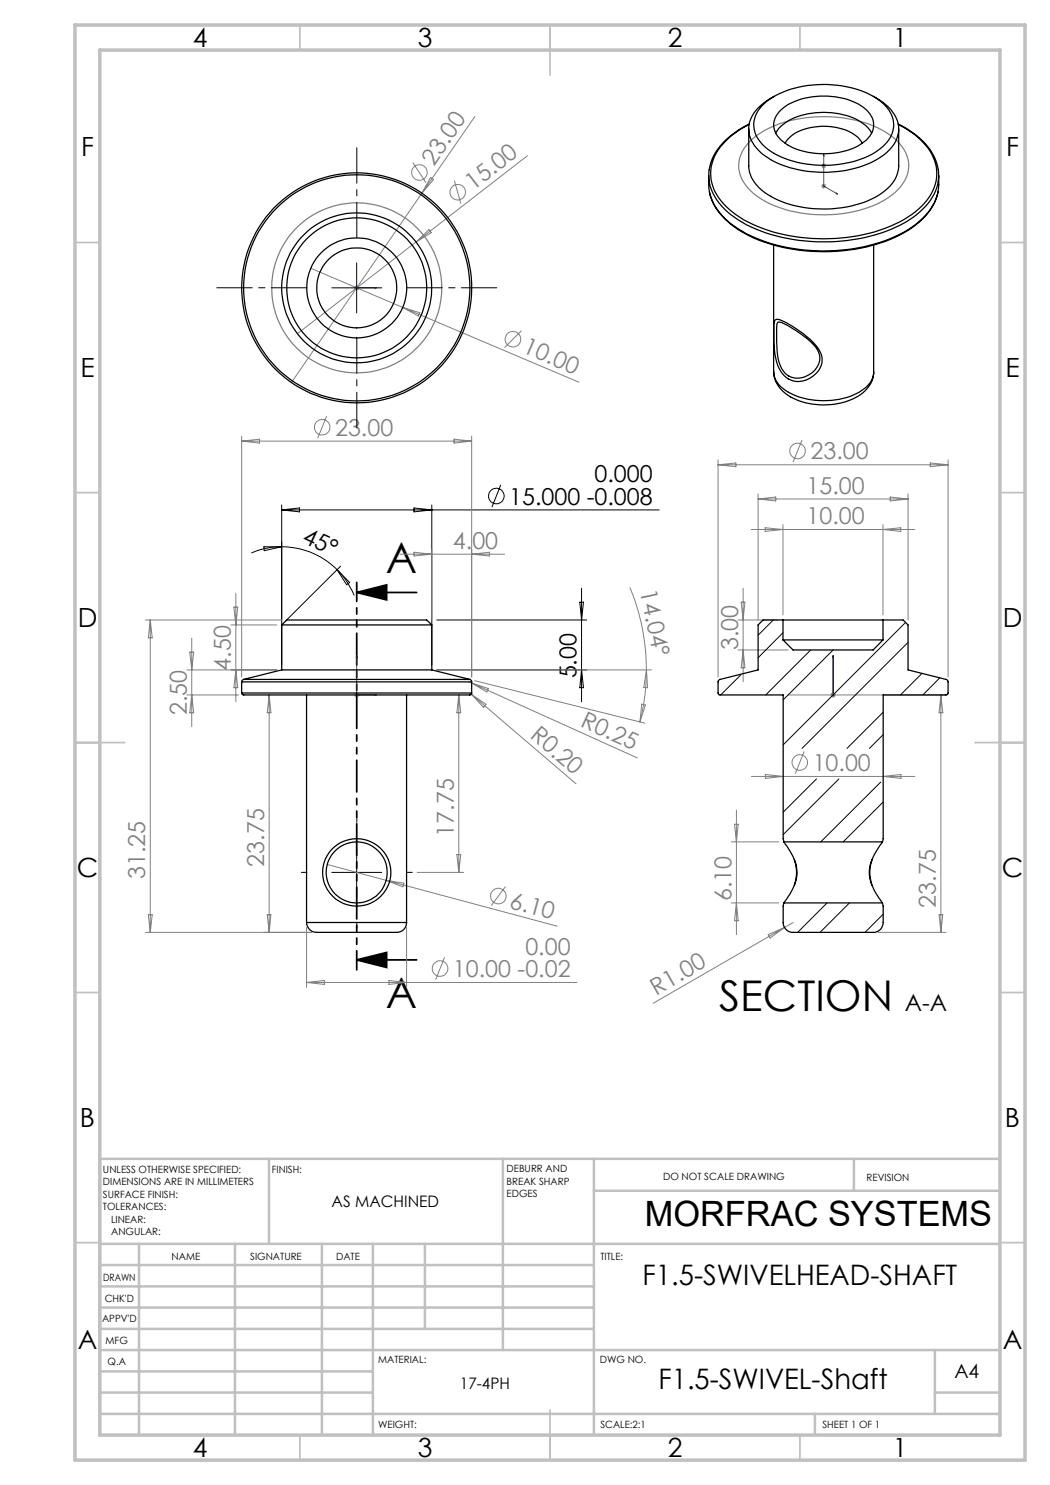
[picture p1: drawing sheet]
<svg xmlns="http://www.w3.org/2000/svg" width="210mm" height="297mm" viewBox="0 0 210 297" stroke-linecap="round" stroke-linejoin="round" font-family="sans-serif">
<g fill="none" stroke="#000" stroke-width=".2">
<path d="M66.4 57.6h9.9M71.3 52.6v10M100.2 97l-1.8 4.4M52.8 109.4h3.5l-3.5 .7zM56.3 109.4a15.4 15.4 0 0 1 11.1 4.5M56.3 109.4a15 15 0 0 0-6 1.2M56.3 101v32M56.3 102h75.5M56.3 102l3.6-.4v.8zM67.4 113.9a15.5 15.5 0 0 1 3.4 5.2M67.4 113.9l2.5 2.6-.6 .4zM68.1 113.2l-11.1 11.1"/>
<path d="M82.8 101.6l3.6 .4-3.6 .4zM86.4 101v32M116.3 117.6v22.7M87.3 134h30M87.3 124h30M116 120.4h.7l-.4 3.6zM116.3 134l.4 3.5h-.7zM66.4 174.5h9.9M71.3 169.5v10"/>
<circle cx="99.3" cy="99.2" r="1.56"/>
</g>
<g fill="none" stroke="#808080" stroke-width=".2">
<path d="M82.6 32.5l2.6 4M84.4 38.6l-26.1 37.9M86.1 35.5l.6 .4-2.3 2.7zM90.9 36.1l1.3 4.6M95 23.3l-10.6 15.3M105.5 31.1l-46 35.6M164.3 37.2h.9M164.3 33.2h.9M164.4 36.9l.7 .7M164.4 32.8l.7 .7M164.7 32.6v1.1M164.7 36.7v1"/>
<path d="M165.1 36.9l-.7 .7M165.1 32.8l-.7 .7M62.2 53.7l18.3 7.8M70.8 57.6h1.1M71 57.2l.7 .7M71.3 57.1v1M71.7 57.2l-.7 .7M83.2 48.4l2.6-2.5 .5 .6zM80.5 61.5l35.3 14.9M80.5 61.5l3.5 1-.3 .7zM104.3 66.1l-3.4 3.4M48.3 87.2v48.2"/>
<path d="M48.3 88.2h46M48.3 88.2l3.6-.4v.8zM65.3 83.2l-1.8 4.5M90.8 87.8l3.5 .4-3.5 .4zM94.3 87.2v48.2M143.6 92v43.4M143.6 93h46M143.6 93l3.6-.4v.7zM151.6 98.8v25.2M151.6 99.8h30M151.6 99.8l3.6-.4v.8zM160.4 88l-1.8 4.4"/>
<path d="M178 99.4l3.6 .4-3.6 .4zM181.6 98.8v25.2M186.1 92.6l3.5 .4-3.5 .3zM189.6 92v43.4M47.2 118.6v21.7M80 110.8h20.9M82.8 110.5l3.6 .3-3.6 .4zM86.4 109.8v14.2M94.3 110.8l3.6-.3v.7zM126 117.5a43.1 43.1 0 0 1 3.3 16.5M148.6 117.6v18.7M150.2 105.9h32.8"/>
<path d="M153 105.5l3.6 .4-3.6 .4zM156.6 104.9v18.1M176.6 104.9v18.1M176.6 105.9l3.6-.4v.8zM29.1 124h27.2M30.1 124v62.5M30.1 124l.3 3.6h-.7zM37.4 139h10.3M37.4 134h18M38 130.4h.7l-.4 3.6zM38.3 127.6v17.7M38.3 139l.4 3.6h-.7z"/>
<path d="M46.2 125h9.2M46.8 121.4h.8l-.4 3.6zM47.2 134l.4 3.5h-.8zM53.8 139l.4 3.6h-.8zM53.8 139v47.5M70.8 139h1.1M71 138.6l.7 .7M71.3 138.5v1M71.7 138.6l-.7 .7M87.3 134h43M91.8 139l.3 3.6h-.7zM91.8 139v35.5"/>
<path d="M93.8 136.4l.5 .2M93.9 138.6l.4 .2M94.3 138.8l20.9 18M94.3 138.8l2.9 2.1-.5 .6zM94.3 136.6l33.2 15M94.3 136.6l3.4 1.1-.3 .7zM94.9 136.1l34.1 8.5M129.3 134a43.8 43.8 0 0 1-1.3 10.4M129.3 134l.2 3.5h-.7zM147.6 124h8M147.6 130h10M148.2 120.4h.8l-.4 3.6z"/>
<path d="M148.6 130l.4 3.6h-.8zM157.6 139h31.6M166.3 138.6l.7 .7M166.6 138.5v1M167 138.6l-.7 .7M188.2 139l.4 3.6h-.8zM188.2 139v47.5M128.3 140.8l.8 .2-1.1 3.4zM150.3 155.3h32.7M153.1 154.9l3.5 .4-3.5 .4zM160.8 150.3l-1.7 4.4M176.6 155.3l3.6-.4v.8z"/>
<path d="M65.4 172.9l11.8 3.2M77.2 176.1l34.2 9.1M77.2 176.1l3.6 .5-.2 .8zM83.4 174.5h9.3M91.4 170.9h.7l-.3 3.6zM101.1 177.3l-2.9 3.8M146.3 168.4h9.5M146.9 164.8h.7l-.3 3.6zM147.3 162v24.9M29.1 186.5h33.2M29.7 182.9h.7l-.3 3.6zM53.4 182.9h.8l-.4 3.6z"/>
<path d="M61.3 185.5v12M61.3 196.5h54.1M61.3 196.5l3.6-.4v.8zM77.8 196.1l3.5 .4-3.5 .4zM81.3 185.5v12M88.9 191.5l-1.8 4.4M146.3 180.6h9.5M147.3 180.6l.3 3.5h-.7zM153.6 186.9l3.3-1.4-2.9 2.1zM156.9 185.5l-26.3 15.2M158.6 184.5l-1.7 1M175.6 186.5h13.6"/>
<path d="M187.8 182.9h.8l-.4 3.6z"/>
<circle cx="83.9" cy="34.5" r="1.55"/>
<circle cx="91.5" cy="38.4" r="1.56"/>
<circle cx="102.6" cy="67.8" r="1.56"/>
<circle cx="64.4" cy="85.4" r="1.56"/>
<circle cx="159.5" cy="90.2" r="1.55"/>
<circle cx="160" cy="152.5" r="1.55"/>
<circle cx="99.7" cy="179.2" r="1.56"/>
<circle cx="88" cy="193.7" r="1.56"/>
</g>
<path d="M71.3 118.5l6-1.5v3zM71.3 118.5h12M71.3 192l6-1.5v3zM71.3 192h12" fill="none" stroke="#000" stroke-width=".35"/>
<g fill="none" stroke="#00f" stroke-width=".2">
<path d="M164.7 30.8l.1 .4-.1-.1zM164.7 30.8v6.4l2.8 1.6M167.3 38.6l.2 .2h-.2zM71.3 57.6h.1zM71.3 57.6h.1M71.3 57.6h4M75.3 57.6h-.4h.4M71.3 131.1l.1 .4h-.1zM71.3 131.1v7.9h4M74.9 138.9l.4 .1-.4 .1zM166.6 139h.1M166.6 138.9v.2z"/>
<path d="M166.6 131.1v.4v-.4M166.6 131.1v7.9"/>
</g>
<g fill="none" stroke="#808080" stroke-width=".25">
<path d="M150.5 27.8a22.5 22.5 0 0 1 14.8-4.4 21.2 21.2 0 0 1 14 4.7 6.4 6.4 0 0 1 .7 9.4 17.5 17.5 0 0 1-10.3 5 25.7 25.7 0 0 1-17.6-2.8 7.9 7.9 0 0 1-4.3-7.1 7.2 7.2 0 0 1 2.7-4.8z"/>
<circle cx="71.3" cy="57.6" r="17"/>
</g>
<path d="M61.4 174.5h-1.1M71.4 164.5v-1.1M81.4 174.5h1.1M71.4 184.5v1.1" fill="none" stroke="#000" stroke-width=".2" stroke-dasharray="15.2 1.3 1.3 1.3"/>
<path d="M71.3 116.5v77.5" fill="none" stroke="#000" stroke-width=".35" stroke-dasharray="6.3 1.3 1.3 1.3 1.3 1.3" stroke-dashoffset="2.5"/>
<g fill="none" stroke="#c0c0c0" stroke-width=".35">
<path d="M60 5v5M110 5v10M160 5v5M15 48.5h5M200 48.5h5M15 98.5h5M200 98.5h5M15 148.5h10M195 148.5h10M15 198.5h5M200 198.5h5M15 248.5h5"/>
<path d="M200 248.5h5M60 287v5M110 282v10M160 287v5"/>
</g>
<g fill="none" stroke="#c0c0c0" stroke-width=".5">
<path d="M53.8 231.8v17M100.6 231.8v38.2M118.8 231.8v55.2M118.8 238.2h81.2M170.8 231.8v6.4M200 231.8h-180v55.2M20 248.8h180M20 257.3h98.8M20 253h98.8M27.8 248.8v38.2M47 248.8v38.2M64.4 248.8v38.2"/>
<path d="M74.6 248.8v38.2M85 248.8v17M20 265.8h98.8M20 261.5h98.8M20 278.5h54.6M20 274.3h54.6M20 270h180M187 278.5h13M187 270v12.8M20 282.8h180M163 282.8v4.2"/>
</g>
<path d="M15 5h190v287h-190zM20 10h180v277h-180z" fill="none" stroke="#c0c0c0" stroke-width=".7"/>
<path d="M61.4 57.6h-18M71.4 47.6v-18M81.4 57.6h18M71.4 67.6v18" fill="none" stroke="#000" stroke-width=".2" stroke-dasharray="15.2 1.3 1.3 1.3" stroke-dashoffset="8.1"/>
<path d="M71.3 118.5l6-1.5v3zM71.3 192l6-1.5v3z" fill="#000"/>
<g fill="#00f">
<path d="M74.9 138.9l.4 .1-.4 .1zM71.3 131.1l.1 .4h-.1z"/>
<path d="M167.3 38.6l.2 .2h-.2zM164.7 30.8l.1 .4-.1-.1zM166.6 138.9v.2zM166.6 131.1v.4zM166.6 138.9v.2zM166.6 131.1v.4z"/>
<path d="M74.9 57.6h.4zM71.3 57.6h.1z"/>
</g>
<g fill="none" stroke="#000" stroke-width=".25">
<path d="M154.8 19.3a8.4 8.4 0 0 0-5 6.1 7 7 0 0 0 3.7 6.1 22.5 22.5 0 0 0 16.6 2.4 13.3 13.3 0 0 0 9-5.5 5.6 5.6 0 0 0-1.4-7l-1.1-.9-1.9-1.2M141.7 35.1v1.8a10 10 0 0 0 4.5 7.8 29.8 29.8 0 0 0 17.2 5.5 33 33 0 0 0 19-4.8 11 11 0 0 0 5.3-8.3v-2M149.8 25.8v7.4a7.3 7.3 0 0 0 4.3 6.1 23.4 23.4 0 0 0 21.6-.2 7.2 7.2 0 0 0 4-5.9v-7.4M149.8 24.9a14.3 14.3 0 0 0-7.2 7.1 8.5 8.5 0 0 0 2.6 9.2 24.7 24.7 0 0 0 13.7 6.1 35.2 35.2 0 0 0 21.8-3.3 12.5 12.5 0 0 0 6.6-7.9 9.2 9.2 0 0 0-3.6-8.5l-2.2-1.6-1.8-1.1M149.9 24.8a14.2 14.2 0 0 0-7.7 7.7l-.4 1.5M152.4 21.2a16.7 16.7 0 0 1 11.2-4.3 18.8 18.8 0 0 1 12.8 3.6 5.4 5.4 0 0 1 .3 8.7 17.7 17.7 0 0 1-11.7 3.9 17.8 17.8 0 0 1-12.4-4.1 5.3 5.3 0 0 1-.2-7.8zM155.2 26.6a8.9 8.9 0 0 1 6.4-3.8 14.6 14.6 0 0 1 11.2 2.1l.8 .7 .7 1M156.2 22a13.1 13.1 0 0 1 10.1-2.7 10.9 10.9 0 0 1 7.7 3.5 3.9 3.9 0 0 1-1.2 5.6 14.6 14.6 0 0 1-11.9 1.9 8.2 8.2 0 0 1-5.9-4 3.8 3.8 0 0 1 1.2-4.3zM157 28.6a7 7 0 0 1 5.2-3.1 11.6 11.6 0 0 1 9.3 1.9l1 1.2M179.6 24.8a14.3 14.3 0 0 1 7.7 7.8l.3 1.3M187.6 38.3a12.1 12.1 0 0 1-6 7.8 34.7 34.7 0 0 1-22.8 3.8 25 25 0 0 1-13.8-6.1 10.1 10.1 0 0 1-3.1-5.4M187.6 33.9a8.8 8.8 0 0 1-3.1 8 25.5 25.5 0 0 1-14 6 35.3 35.3 0 0 1-22-3.4 12.6 12.6 0 0 1-6.6-8l-.2-1.3 .1-1.2"/>
<path d="M154.7 49v25.4M174.7 49v25.4M154.7 74.4a5.7 5.7 0 0 0 4.2 4.6 15.5 15.5 0 0 0 13.4-.9 4.6 4.6 0 0 0 2.4-3.7M154.8 74.4a6.3 6.3 0 0 0 4.2 5.4 14.1 14.1 0 0 0 13.6-1.2 5.4 5.4 0 0 0 2.1-4.2M155 64.1a1.58 1.58 0 0 1 1.8 .2l.4 .2a24.8 24.8 0 0 1 6 4.6 4 4 0 0 1-1.2 6.5 4.3 4.3 0 0 1-6.4-2.3 24.1 24.1 0 0 1-.8-8.6zM155.6 64.4a5.6 5.6 0 0 1 3.1 1.4l.5 .3a13.3 13.3 0 0 1 4.4 4.1 3.8 3.8 0 0 1-2.4 5 3.7 3.7 0 0 1-5.2-2.2 23.8 23.8 0 0 1-.7-6.8l.1-1.3zM48.3 138.6l.4 .4h45.3l.3-.4M48.3 138.6h46M48.3 136.4h46M48.3 136.4v2.2M48.7 135.9l-.3 .2-.1 .3M48.7 135.9h45.3"/>
<path d="M56.3 134h30.1M56.3 125h30.1M56.3 125l1.1-1h27.9l1.1 1M56.3 134l-7.6 1.9M56.3 125v9M61.3 139v45.5M81.3 139v45.5M86.4 134l7.6 1.9M86.4 125v9M94 135.9l.3 .2v.3M94.3 136.4v2.2M156.6 124h-4l-1 1v9l-7.6 1.9-.4 .3v2.5l.2 .2 .2 .1h12.6v28.7l.2 .7"/>
<path d="M156.6 128h20M156.6 124h20M156.6 124v4M156.6 128l2 2h16l2-2M176.6 124h4l1 1v9l7.8 2 .2 .4v2.2l-.2 .3-.2 .1h-12.6v28.7l-.1 .7M176.6 124v4M66.5 169.7a6.8 6.8 0 0 1 10.1 .4 6.8 6.8 0 0 1-1.3 10 6.8 6.8 0 0 1-9.9-2.2 6.7 6.7 0 0 1 1.1-8.2zM156.8 168.4l.7 1a7.6 7.6 0 0 1 1.1 8.1l-.6 1.3-1.2 1.8M156.8 168.4h19.7M158.9 171.9a7.5 7.5 0 0 1 0 5.2M174.4 171.9a7.6 7.6 0 0 0 0 5.2M176.5 168.4l-.2 .3a9.9 9.9 0 0 0-2.4 6.4 13.6 13.6 0 0 0 2.6 5.5"/>
<path d="M61.3 184.5a2.41 2.41 0 0 0 3 2h14.6a2.07 2.07 0 0 0 2.4-2M61.3 184.5h20M156.8 180.6l-.2 .5v3.4a1.97 1.97 0 0 0 2 2h16a1.97 1.97 0 0 0 2-2v-3.3l-.1-.6M156.8 180.6h19.7"/>
<circle cx="71.3" cy="57.6" r="15"/>
<circle cx="71.3" cy="57.6" r="8"/>
<circle cx="71.3" cy="57.6" r="23"/>
<circle cx="71.3" cy="57.6" r="14"/>
<circle cx="71.3" cy="57.6" r="22.6"/>
<circle cx="71.4" cy="57.6" r="10"/>
<circle cx="71.3" cy="174.5" r="6.1"/>
</g>
<g fill="none" stroke="#000" stroke-width=".2">
<path d="M148.1 135l-4 4M154.7 124l-3.1 3M156.6 126.5l-5 5M162.1 130l-9 9M166.6 130l-10 10M181.1 124.5l-24.5 24.5M181.6 128.5l-21.2 21.2M184.4 134.7l-4.3 4.3M188 135.6l-3.4 3.4M163.3 155.8l-6.7 6.7M167.8 155.8l-11.2 11.1M176.1 156.4l-12 12"/>
<path d="M176.6 142.4l-7.2 7.3M176.6 146.9l-2.7 2.8M176.6 160.4l-8 8M165.4 180.6l-5.9 5.9M169.9 180.6l-5.9 5.9M176.6 182.8l-3.6 3.7"/>
</g>
<g font-size="8.5">
<text x="77.1" y="114.6">A</text>
<text x="77.1" y="201.6">A</text>
<text x="143.8" y="202.3">SECTION</text>
</g>
<text font-size="7" x="129" y="245.2">MORFRAC SYSTEMS</text>
<g font-size="5.6">
<text x="128.5" y="256.9">F1.5-SWIVELHEAD-SHAFT</text>
<text x="131.7" y="277.9">F1.5-SWIVEL-Shaft</text>
</g>
<g font-size="5.3">
<text x="38.5" y="9.5">4</text>
<text x="83.5" y="9.5">3</text>
<text x="133.6" y="9.5">2</text>
<text x="178.6" y="9.5">1</text>
<text x="16.2" y="31.2">F</text>
<text x="201.2" y="31.2">F</text>
<text x="16.1" y="75.5">E</text>
<text x="201.1" y="75.5">E</text>
<text x="15.5" y="125.5">D</text>
<text x="200.5" y="125.5">D</text>
<text x="15.4" y="175.5">C</text>
<text x="200.4" y="175.5">C</text>
<text x="16" y="225.5">B</text>
<text x="201" y="225.5">B</text>
<text x="15.5" y="269.7">A</text>
<text x="200.5" y="269.7">A</text>
<text x="38.5" y="291.5">4</text>
<text x="83.5" y="291.5">3</text>
<text x="133.6" y="291.5">2</text>
<text x="178.6" y="291.5">1</text>
</g>
<g font-size="4.7" fill="#808080">
<text x="86.8" y="33.3" transform="rotate(-55 86.8 33.3)">23.00</text>
<text x="94.6" y="38.2" transform="rotate(-38 94.6 38.2)">15.00</text>
<text x="104.3" y="70.4" transform="rotate(23 104.3 70.4)">10.00</text>
<text x="67" y="87.1">23.00</text>
<text x="162.1" y="91.9">23.00</text>
<text x="161.3" y="98.8">15.00</text>
<text x="161.3" y="104.9">10.00</text>
<text x="90.6" y="109.8">4.00</text>
<text x="128" y="118.3" transform="rotate(78 128 118.3)">14.04°</text>
<text x="147.6" y="130.1" transform="rotate(-90 147.6 130.1)">3.00</text>
<text x="46.2" y="134.1" transform="rotate(-90 46.2 134.1)">4.50</text>
<text x="37.3" y="143" transform="rotate(-90 37.3 143)">2.50</text>
<text x="105.9" y="147.4" transform="rotate(41 105.9 147.4)">R0.20</text>
<text x="115.9" y="145.2" transform="rotate(24 115.9 145.2)">R0.25</text>
<text x="162.5" y="154.2">10.00</text>
<text x="90.8" y="167.3" transform="rotate(-90 90.8 167.3)">17.75</text>
<text x="52.8" y="173.3" transform="rotate(-90 52.8 173.3)">23.75</text>
<text x="29.1" y="175.8" transform="rotate(-90 29.1 175.8)">31.25</text>
<text x="101.7" y="181.5" transform="rotate(15 101.7 181.5)">6.10</text>
<text x="146.3" y="180.2" transform="rotate(-90 146.3 180.2)">6.10</text>
<text x="187.2" y="181.5" transform="rotate(-90 187.2 181.5)">23.75</text>
<text x="105.1" y="190.9">0.00</text>
<text x="90.6" y="195.4">10.00 -0.02</text>
<text x="131.3" y="199.1" transform="rotate(-30 131.3 199.1)">R1.00</text>
</g>
<g font-size="4.7">
<text x="101.9" y="100.9">15.000 -0.008</text>
<text x="118.9" y="96.4">0.000</text>
<text x="60.2" y="108.4" transform="rotate(25 60.2 108.4)">45°</text>
<text x="115.3" y="135.7" transform="rotate(-90 115.3 135.7)">5.00</text>
<text x="181" y="202.3">A-A</text>
</g>
<text font-size="3.9" x="190.9" y="275.5">A4</text>
<g font-size="3.2">
<text x="66.3" y="241.4">AS MACHINED</text>
<text x="92" y="277.9">17-4PH</text>
</g>
<g font-size="2">
<text x="20.6" y="234.6">UNLESS OTHERWISE SPECIFIED:</text>
<text x="20.6" y="237.1">DIMENSIONS ARE IN MILLIMETERS</text>
<text x="20.6" y="239.6">SURFACE FINISH:</text>
<text x="54.4" y="234.6">FINISH:</text>
<text x="101.3" y="234.5">DEBURR AND</text>
<text x="101.3" y="237">BREAK SHARP</text>
<text x="101.3" y="239.5">EDGES</text>
<text x="132.6" y="236">DO NOT SCALE DRAWING</text>
<text x="173.3" y="236.2">REVISION</text>
<text x="20.6" y="242.1">TOLERANCES:</text>
<text x="22.2" y="244.6">LINEAR:</text>
<text x="22.2" y="247.1">ANGULAR:</text>
<text x="34.3" y="252">NAME</text>
<text x="50" y="251.9">SIGNATURE</text>
<text x="67.2" y="251.9">DATE</text>
<text x="120.1" y="251.9">TITLE:</text>
<text x="20.6" y="256.1">DRAWN</text>
<text x="20.9" y="260.3">CHK'D</text>
<text x="20.4" y="264.4">APPV'D</text>
<text x="21.1" y="268.8">MFG</text>
<text x="21.5" y="273">Q.A</text>
<text x="75.6" y="272.5">MATERIAL:</text>
<text x="120" y="272.5">DWG NO.</text>
<text x="75.6" y="285.5">WEIGHT:</text>
<text x="120.1" y="285.6">SCALE:2:1</text>
<text x="164.5" y="285.6">SHEET 1 OF 1</text>
</g>
</svg>
